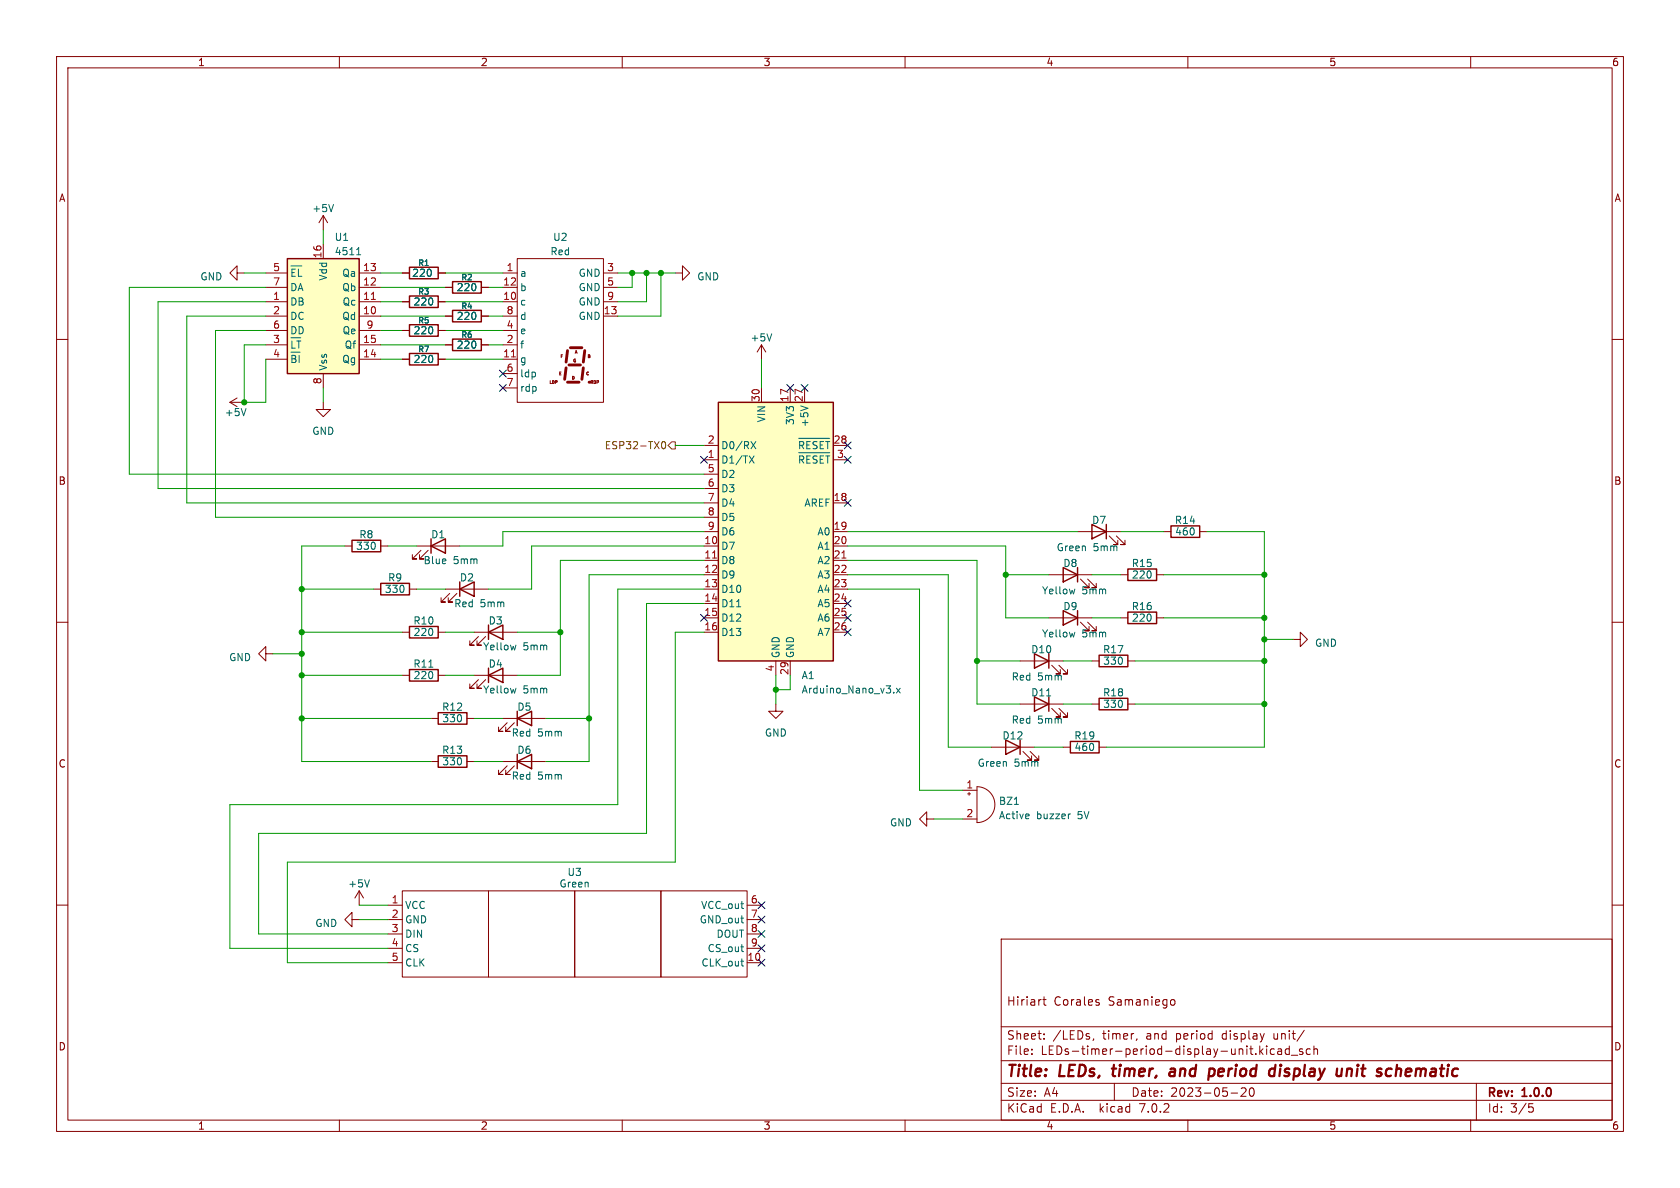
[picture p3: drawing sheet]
<svg xmlns="http://www.w3.org/2000/svg" width="297mm" height="210mm" viewBox="0 0 297 210" stroke-linecap="round" stroke-linejoin="round" font-family="sans-serif">
<g fill="none" stroke="#840000" stroke-width=".18">
<path d="M10 10h277v190h-277zM12 12h273v186h-273zM60 10v2M110 10v2M160 10v2M210 10v2M260 10v2M57.1 38.1l-.7 1.3M57.1 38.1v2.5M57.1 38.1l.8 1.3M10 60h2M41.9 48.3v-1.3l-1.3 1.3 1.3 1.2v-1.2h1.3"/>
<path d="M47 53.3h3.8M47 55.9h3.8M47 50.8h3.8M47 48.3h3.8M47 58.4h3.8M57.1 43.2v2.5M63.5 53.3h3.8M63.5 55.9h3.8M63.5 50.8h3.8M63.5 48.3h3.8M63.5 58.4h3.8M71.1 53.3h1.3"/>
<path d="M71.1 48.3h1.3M71.1 58.4h1.3M77.5 53.3h1.2M77.5 48.3h1.2M77.5 58.4h1.2M78.7 55.9h1.3M78.7 50.8h1.3M85.1 55.9h1.3M85.1 50.8h1.3M91.4 45.7h15.3v25.4h-15.3zM119.4 48.3h1.2v-1.3l1.3 1.3-1.3 1.2v-1.2M285 60h2"/>
<path d="M40.6 71.1l1.3 .8M40.6 71.1h2.6M41.9 70.4l-1.3 .7M47 63.5h3.8M47 61h3.8M57.1 71.1v1.3h1.3l-1.3 1.3-1.2-1.3h1.2M57.1 66v2.6M63.5 63.5h3.8M63.5 61h3.8M78.7 61h1.3M85.1 61h1.3M124.5 78.7h2.5"/>
<path d="M134.6 61l-.7 1.2M134.6 61v2.5M134.6 68.6v2.5M134.6 61l.8 1.2M139.7 68.6v2.5M142.2 68.6v2.5M147.3 78.7h2.6M61 96.5h1.2M67.3 96.5h1.3M73.7 96.5h7.6M74.4 97.3l-1.5 1.5h.8h-.8v-.8M75.7 97.3l-1.5 1.5h.7h-.7v-.8"/>
<path d="M124.5 94h2.5M124.5 96.5h2.5M124.5 81.3h2.5M124.5 99.1h2.5M124.5 88.9h2.5M124.5 83.8h2.5M124.5 86.4h2.5M124.5 91.4h2.5M147.3 94h2.6M147.3 96.5h2.6M147.3 81.3h2.6M147.3 99.1h2.6"/>
<path d="M147.3 88.9h2.6M190.5 94h7.6M196.1 94.7l1.5 1.6h-.8h.8v-.8M197.4 94.7l1.5 1.6h-.8h.8v-.8M205.7 94h1.3M212.1 94h1.3M10 110h2M47 115.6v-1.3l-1.3 1.3 1.3 1.2v-1.2h1.3M66 104.1h1.3M72.4 104.1h1.3M83.8 111.8h7.6M83.8 119.4h7.6"/>
<path d="M84.6 112.5l-1.5 1.5h.7h-.7v-.7M85.9 112.5l-1.6 1.5h.8h-.8v-.7M124.5 111.8h2.5M124.5 101.6h2.5M124.5 109.2h2.5M124.5 104.1h2.5M124.5 106.7h2.5M137.2 116.8v2.6M139.7 116.8v2.6M147.3 111.8h2.6M147.3 101.6h2.6M147.3 109.2h2.6"/>
<path d="M147.3 104.1h2.6M147.3 106.7h2.6M180.3 116.8h7.7M185.4 101.6h7.6M185.4 109.2h7.6M185.9 117.6l1.6 1.5h-.8h.8v-.7M187.2 117.6l1.5 1.5h-.7h.7v-.7M191 102.4l1.5 1.5h-.7h.7v-.8M191 110l1.5 1.5h-.7h.7v-.8M192.3 102.4l1.5 1.5h-.8h.8v-.8M192.3 110l1.5 1.5h-.8h.8v-.8M193 116.8h1.3"/>
<path d="M198.1 101.6h1.3M198.1 109.2h1.3M199.4 116.8h1.3M204.5 101.6h1.2M204.5 109.2h1.2M228.6 113h1.3v-1.2l1.2 1.2-1.2 1.3v-1.3M285 110h2M84.6 120.1l-1.5 1.6h.7h-.7v-.8M85.9 120.1l-1.6 1.6h.8h-.8v-.8M175.3 132.1h7.6M180.3 124.5h7.7M180.8 132.8l1.6 1.6h-.8h.8v-.8"/>
<path d="M182.1 132.8l1.5 1.6h-.7h.7v-.8M185.9 125.2l1.6 1.5h-.8h.8v-.7M187.2 125.2l1.5 1.5h-.7h.7v-.7M188 132.1h1.2M193 124.5h1.3M194.3 132.1h1.3M199.4 124.5h1.3M10 160h2M63.5 157.5l-.8 1.3M63.5 157.5v2.5M63.5 157.5l.8 1.3M285 160h2"/>
<path d="M62.2 162.6v-1.3l-1.2 1.3 1.2 1.2v-1.2h1.3M177 166h108v32h-108zM184.4 176.7h.5M184.6 176.2v1.3l.3 .2M194.1 177.2l.3 .2-.3 .3M194.1 176.7l.2 .1M207.1 176.8l.3-.1 .3 .3-.1 .6-.2 .1-.3-.1M60 198v2M110 198v2M160 198v2M177 194.5h108M177 191.5h108"/>
<path d="M177 187.5h108M177 181.5h108M182.4 186.3v.1M182.4 185.5v.1M184.6 183.6v.1M184.6 182.8v.1M193.4 183.6l-.2 .3M197 191.5v3M201 183.6l-.1 .3M210 198v2M217.6 193.2h1.2M219.6 192.3l-.2 .1"/>
<path d="M220 192.3l.3 .3-.1 .3-.8 .9h.9M221.2 192.3a.94 .94 0 0 0 0 1.5 .81 .81 0 0 0 .6-.6 .81 .81 0 0 0-.3-.8l-.1-.1M222.7 184.9v1.5M222.9 185.8l.4 .6M223.3 185.4l-.6 .6M223.5 182.7l-.4 1M223.9 184.9v.1M223.9 185.4v1M225.3 185.5l-.4-.1-.3 .3v.4l.1 .2h.6M225.9 185.5h.6l.1 .9M226.6 185.8h-.5a.29 .29 0 0 0-.2 .3 .29 .29 0 0 0 .2 .3l.5-.1M227.9 185.5l-.4-.1-.3 .3v.4l.2 .2h.5"/>
<path d="M227.9 184.9v1.5M228.3 186.5h1.1M230.3 185.5l-.4-.1-.2 .2 .1 .2 .5 .2v.3h-.6M230.6 182.1l-1.3 2M231.6 185.5l-.4-.1-.3 .3v.4l.2 .2h.5M232.3 185.5l.2-.1 .4 .1v.9M232.3 184.9v1.5M260 198v2M261 191.5v6.5M270.3 195.1h.7M270.4 195.7h.4l.3 .3-.2 .5-.5 .1"/>
</g>
<path d="M196.6 188.9h.7M196.9 188.2l-.1 1.9M207.5 188.9l-.6 .1M207.5 189.5h-.5a.4 .4 0 0 0-.3 .3 .4 .4 0 0 0 .3 .4h.4M214 188.9l.6 .1 .2 .3-.1 .6-.4 .3M225.2 188.9l.2 .1M225.5 188.2l-.3 2M238.2 188.9l-.2 1.3M238.8 188.9l-.6 .2M245.5 188.9l.5 .1M245.9 190.1l-.2 .1" fill="none" stroke="#840000" stroke-width=".4"/>
<g fill="none" stroke="#840000" stroke-width=".25">
<path d="M50.8 45.7h12.7v20.3h-12.7zM72.4 52.3h5.1v2.1h-5.1zM72.4 47.2h5.1v2.1h-5.1zM72.4 57.4h5.1v2h-5.1zM80 54.9h5.1v2h-5.1zM80 49.8h5.1v2h-5.1zM80 59.9h5.1v2.1h-5.1zM127 71.1h20.3v45.7h-20.3zM62.2 95.5h5.1v2h-5.1zM76.2 96.5l2.5-1.2v2.5zM76.2 95.3v2.5M193 92.7l2.6 1.3-2.6 1.3z"/>
<path d="M195.6 92.7v2.6M207 93h5.1v2h-5.1zM67.3 103.1h5.1v2.1h-5.1zM86.4 111.8l2.5-1.3v2.5zM86.4 119.4l2.5-1.3v2.6zM86.4 110.5v2.5M86.4 118.1v2.6M182.9 115.6l2.5 1.2-2.5 1.3zM185.4 115.6v2.5M188 100.3l2.5 1.3-2.5 1.3zM188 108l2.5 1.2-2.5 1.3zM190.5 100.3v2.6"/>
<path d="M190.5 108v2.5M194.3 115.8h5.1v2.1h-5.1zM199.4 100.6h5.1v2h-5.1zM199.4 108.2h5.1v2h-5.1zM177.8 130.8l2.5 1.3-2.5 1.3zM180.3 130.8v2.6M182.9 123.2l2.5 1.3-2.5 1.2zM185.4 123.2v2.5M189.2 131.1h5.1v2h-5.1zM194.3 123.4h5.1v2.1h-5.1z"/>
</g>
<g fill="none" stroke="#006464" stroke-width=".18">
<path d="M59 36.1l-.5 1.3M51.4 47h2M52.2 47.6h-.6v1.2M52.8 47.6v1.2M63 45h.8M63.3 43.9l.1-.1v1.2M136.4 59l-.4 1.3M43.5 72.2l-.4 1.3M51.6 60.3v1.2M51.6 62.8v1.3M52.5 60.3h.7M52.8 60.3v1.2"/>
<path d="M52.9 62.8v1.3M132.8 78.1l.8 1.2M133.6 78.1l-.8 1.2M141.2 77.5h5.5M141.6 71.7l1.2 .5M142.1 78.3l-.2-.2h-.5v1.2M143.2 78.1h-.6v1.2M144.5 78.1h-.5l-.3 .2M145.6 78.1h-.6v1.2M146 78.1h.7M146.3 78.1v1.2M132.5 80.6l.8 1.3"/>
<path d="M133.3 80.6l-.8 1.3M141.2 80h5.5M141.4 80.6v1.3M142.6 80.6v1.3M145 80.6v1.3M146.3 80.6v1.3M91.2 114l-.2 .9M190 104.1l-.2 .9M190 111.8l-.2 .8M91.2 121.7l-.2 .8M158 122.4v.1M158.5 121.7l.6 .8"/>
<path d="M159.1 121.7l-.6 .8M65.3 155.5l-.4 1.3"/>
</g>
<g fill="#ffffc2" stroke="#ffffc2" stroke-width=".18">
<path d="M127 71.1h20.3v45.7h-20.3z"/>
<path d="M50.8 45.7h12.7v20.3h-12.7z"/>
</g>
<path d="M65.6 52.9h.8M126 98.7h.7M148.8 98.7h.8" fill="none" stroke="#a90000" stroke-width=".18"/>
<path d="M100.1 65l-.3 2.1M100.3 67.6h2.1M100.3 62l-.2 2M100.6 64.5h2M100.8 61.5h2.1M103.1 65l-.2 2.1M103.4 62l-.3 2" fill="none" stroke="#840000" stroke-width=".51"/>
<circle cx="104.1" cy="67.6" r=".25" fill="#840000"/>
<g fill="none" stroke="#840000" stroke-width=".18">
<path d="M71.1 48.3h1.3M71.1 53.3h1.3M71.1 58.4h1.3M77.5 48.3h1.2M77.5 53.3h1.2M77.5 58.4h1.2M78.7 50.8h1.3M78.7 55.9h1.3M85.1 50.8h1.3M85.1 55.9h1.3M88.9 48.3h2.5M88.9 53.3h2.5"/>
<path d="M88.9 50.8h2.5M88.9 55.9h2.5M88.9 58.4h2.5M106.7 48.3h2.5M106.7 53.3h2.5M106.7 50.8h2.5M106.7 55.9h2.5M71.1 63.5h1.3M77.5 63.5h1.2M78.7 61h1.3M85.1 61h1.3M88.9 63.5h2.5"/>
<path d="M88.9 61h2.5M88.9 66h2.5M88.9 68.6h2.5M71.1 111.8h1.3M71.1 119.4h1.3M77.5 111.8h1.2M77.5 119.4h1.2M78.7 104.1h7.7M79.5 104.9l-1.5 1.5h.7h-.7v-.7M80.8 104.9l-1.6 1.5h.8h-.8v-.7M76.2 134.6h1.3M76.2 127h1.3"/>
<path d="M82.5 134.6h1.3M82.5 127h1.3M88.9 134.6h7.6M88.9 127h7.6M89.7 127.8l-1.6 1.5h.8h-.8v-.8M89.7 135.4l-1.6 1.5h.8h-.8v-.8M90.9 127.8l-1.5 1.5h.8h-.8v-.8M90.9 135.4l-1.5 1.5h.8h-.8v-.8M137.2 124.5v1.2h1.2l-1.2 1.3-1.3-1.3h1.3M170.2 139.7h2.5M172.7 139.1a3.2 3.2 0 0 1 3.2 3.1 3.2 3.2 0 0 1-3.2 3.2zM71.1 157.5h15.3v15.2h-15.3z"/>
<path d="M86.4 157.5h15.2v15.2h-15.2zM101.6 157.5h15.2v15.2h-15.2zM116.8 157.5h15.3v15.2h-15.3zM163.8 144.8v-1.3l-1.2 1.3 1.2 1.3v-1.3h1.3M170.2 144.8h2.5M171.1 140.3h.5M171.3 140.1v.5M68.6 160h2.5M68.6 170.2h2.5M68.6 162.6h2.5M68.6 165.1h2.5M68.6 167.6h2.5"/>
<path d="M132.1 160h2.5M132.1 170.2h2.5M132.1 162.6h2.5M132.1 165.1h2.5M132.1 167.6h2.5"/>
</g>
<path d="M90.4 63.1h.7" fill="none" stroke="#a90000" stroke-width=".18"/>
<path d="M72.4 62.5h5.1v2h-5.1zM72.4 110.7h5.1v2.1h-5.1zM72.4 118.4h5.1v2h-5.1zM81.3 104.1l2.5-1.2v2.5zM81.3 102.9v2.5M77.5 133.6h5v2h-5zM77.5 126h5v2h-5zM91.4 127l2.6-1.3v2.6zM91.4 134.6l2.6-1.2v2.5zM91.4 125.7v2.6M91.4 133.4v2.5" fill="none" stroke="#840000" stroke-width=".25"/>
<path d="M181.9 143.9v.3l-.6 .1M189.1 143.9h.1M131 169.9h.5M131.3 170.8h.2" fill="none" stroke="#006464" stroke-width=".18"/>
<path d="M117.1 78.2l.2-.1a.68 .68 0 0 1 .4 .6 .68 .68 0 0 1-.4 .6l-.2-.1-.1-.4zM118.7 78.1h.7v1.3h-.7l-.6-.7z" fill="none" stroke="#725600" stroke-width=".18"/>
<g fill="none" stroke="#009600" stroke-width=".18">
<path d="M43.2 48.3h3.8M47 50.8h-24.1v33h101.6M47 55.9h-14v33h91.5M47 53.3h-19.1v33.1h96.6M47 58.4h-8.9v33h86.4M57.1 40.6v2.6M67.3 48.3h3.8M67.3 50.8h11.4M67.3 55.9h11.4M67.3 53.3h3.8M67.3 58.4h3.8M78.7 48.3h10.2"/>
<path d="M78.7 53.3h10.2M78.7 58.4h10.2M86.4 50.8h2.5M86.4 55.9h2.5M109.2 48.3h10.2M111.8 48.3v2.5h-2.6M114.3 48.3v5h-5.1M116.8 48.3v7.6h-7.6M47 61h-3.8v10.1h3.8v-7.6M57.1 68.6v2.5M67.3 61h11.4M67.3 63.5h3.8"/>
<path d="M78.7 63.5h10.2M86.4 61h2.5M119.4 78.7h5.1M134.6 63.5v5.1M61 96.5h-7.7v38.1h22.9M68.6 96.5h5.1M124.5 94h-35.6v2.5h-7.6M124.5 99.1h-25.4v20.3h-7.7M124.5 96.5h-30.5v7.6h-7.6M149.9 94h40.6M149.9 99.1h22.8v25.4h7.6M149.9 96.5h27.9v12.7h7.6"/>
<path d="M198.1 94h7.6M213.4 94h10.1v38.1h-27.9M48.3 115.6h5M53.3 119.4h17.8M53.3 111.8h17.8M53.3 104.1h12.7M73.7 104.1h5M78.7 119.4h5.1M78.7 111.8h5.1M91.4 111.8h7.7M124.5 106.7h-10.2v40.6h-68.6v17.8h22.9M124.5 111.8h-5.1v40.6h-68.6v17.8h17.8"/>
<path d="M124.5 104.1h-15.3v38.1h-68.6v25.4h28M124.5 101.6h-20.4v33h-7.6M137.2 119.4v5.1M139.7 119.4v2.5h-2.5M149.9 104.1h12.7v35.6h7.6M149.9 101.6h17.7v30.5h7.7M172.7 116.8h7.6M177.8 101.6h7.6M188 116.8h5M193 101.6h5.1M193 109.2h5.1M200.7 116.8h22.8"/>
<path d="M205.7 101.6h17.8M205.7 109.2h17.8M223.5 113h5.1M53.3 127h22.9M83.8 134.6h5.1M83.8 127h5.1M96.5 127h7.6M182.9 132.1h5.1M188 124.5h5M200.7 124.5h22.8M165.1 144.8h5.1M63.5 162.6h5.1"/>
<path d="M63.5 160h5.1"/>
</g>
<g fill="none" stroke="#000084" stroke-width=".18">
<path d="M88.3 68l1.2 1.2M88.3 65.4l1.2 1.2M89.5 68l-1.2 1.2M89.5 65.4l-1.2 1.2M139.1 68l1.2 1.2M140.3 68l-1.2 1.2M141.6 68l1.2 1.2M142.8 68l-1.2 1.2M149.3 78.1l1.2 1.2M150.5 78.1l-1.2 1.2M123.9 80.7l1.2 1.2M125.1 80.7l-1.2 1.2"/>
<path d="M149.3 88.3l1.2 1.2M149.3 80.7l1.2 1.2M150.5 88.3l-1.2 1.2M150.5 80.7l-1.2 1.2M123.9 108.6l1.2 1.2M125.1 108.6l-1.2 1.2M149.3 106.1l1.2 1.2M149.3 108.6l1.2 1.2M149.3 111.2l1.2 1.2M150.5 106.1l-1.2 1.2M150.5 108.6l-1.2 1.2M150.5 111.2l-1.2 1.2"/>
<path d="M134 159.4l1.2 1.2M135.2 159.4l-1.2 1.2M134 167l1.2 1.2M134 169.6l1.2 1.2M134 164.5l1.2 1.2M134 162l1.2 1.2M135.2 167l-1.2 1.2M135.2 169.6l-1.2 1.2M135.2 164.5l-1.2 1.2M135.2 162l-1.2 1.2"/>
</g>
<g fill="#009600" stroke="#009600" stroke-width=".18">
<circle cx="223.5" cy="101.6" r=".46"/>
<circle cx="223.5" cy="109.2" r=".46"/>
<circle cx="223.5" cy="124.5" r=".46"/>
<circle cx="223.5" cy="116.8" r=".46"/>
<circle cx="177.8" cy="101.6" r=".46"/>
<circle cx="223.5" cy="113" r=".46"/>
<circle cx="116.8" cy="48.3" r=".46"/>
<circle cx="111.8" cy="48.3" r=".46"/>
<circle cx="114.3" cy="48.3" r=".46"/>
<circle cx="53.3" cy="119.4" r=".46"/>
<circle cx="53.3" cy="127" r=".46"/>
<circle cx="53.3" cy="115.6" r=".46"/>
<circle cx="53.3" cy="111.8" r=".46"/>
<circle cx="43.2" cy="71.1" r=".46"/>
<circle cx="53.3" cy="104.1" r=".46"/>
<circle cx="99.1" cy="111.8" r=".46"/>
<circle cx="104.1" cy="127" r=".46"/>
<circle cx="172.7" cy="116.8" r=".46"/>
<circle cx="137.2" cy="121.9" r=".46"/>
</g>
<g font-size="2.8" fill="#840000">
<text x="178" y="190.8">Title:</text>
<text x="187.4" y="190.8">LEDs,</text>
<text x="197.4" y="190.8">timer,</text>
<text x="208.1" y="190.8">and</text>
<text x="215.6" y="190.8">period</text>
<text x="226.9" y="190.8">display</text>
<text x="239.4" y="190.8">unit</text>
<text x="247.2" y="190.8">schematic</text>
</g>
<g font-size="2.1" fill="#840000">
<text x="178" y="177.9">Hiriart</text>
<text x="186.3" y="177.9">Corales</text>
<text x="195.9" y="177.9">Samaniego</text>
<text x="178" y="183.9">Sheet:</text>
<text x="186.2" y="183.9">/LEDs,</text>
<text x="194.9" y="183.9">timer,</text>
<text x="202.7" y="183.9">and</text>
<text x="208" y="183.9">period</text>
<text x="216.2" y="183.9">display</text>
<text x="225.3" y="183.9">unit/</text>
<text x="178" y="186.6">File:</text>
<text x="184" y="186.6">LEDs-timer-period-display-unit.kicad_sch</text>
<text x="178" y="196.8">KiCad</text>
<text x="178" y="194">Size:</text>
<text x="184.6" y="194">A4</text>
<text x="185.7" y="196.8">E.D.A.</text>
<text x="194.4" y="196.8">kicad</text>
<text x="200" y="194">Date:</text>
<text x="201.5" y="196.8">7.0.2</text>
<text x="206.9" y="194">2023-05-20</text>
<text x="263" y="194.2">Rev:</text>
<text x="263" y="196.8">Id:</text>
<text x="267" y="196.8">3/5</text>
<text x="269.2" y="194.2">1.0.0</text>
</g>
<g font-size="1.8" fill="#840000">
<text x="35" y="11.8">1</text>
<text x="85" y="11.8">2</text>
<text x="135" y="11.8">3</text>
<text x="185" y="11.8">4</text>
<text x="235" y="11.8">5</text>
<text x="285" y="11.8">6</text>
<text x="10.4" y="35.8">A</text>
<text x="285.4" y="35.8">A</text>
<text x="10.3" y="85.8">B</text>
<text x="285.3" y="85.8">B</text>
<text x="10.3" y="135.8">C</text>
<text x="285.3" y="135.8">C</text>
<text x="10.3" y="185.8">D</text>
<text x="285.3" y="185.8">D</text>
<text x="35" y="199.8">1</text>
<text x="85" y="199.8">2</text>
<text x="135" y="199.8">3</text>
<text x="185" y="199.8">4</text>
<text x="235" y="199.8">5</text>
<text x="285" y="199.8">6</text>
</g>
<g font-size="1.8" fill="#006464">
<text x="55.2" y="37.7">+5V</text>
<text x="59.1" y="42.7">U1</text>
<text x="59.1" y="45.3">4511</text>
<text x="97.2" y="45.3">Red</text>
<text x="97.7" y="42.7">U2</text>
<text x="35.4" y="49.7">GND</text>
<text x="51.3" y="49.7">~{EL}</text>
<text x="51.3" y="51.6">DA</text>
<text x="58" y="49.7" transform="rotate(-90 58 49.7)">Vdd</text>
<text x="60.4" y="51.6">Qb</text>
<text x="60.4" y="49.1">Qa</text>
<text x="72.8" y="49.1">220</text>
<text x="80.7" y="51.6">220</text>
<text x="91.9" y="49.1">a</text>
<text x="91.9" y="51.6">b</text>
<text x="102.2" y="49.1">GND</text>
<text x="102.2" y="51.6">GND</text>
<text x="123.2" y="49.7">GND</text>
<text x="51.3" y="54.2">DB</text>
<text x="51.3" y="56.7">DC</text>
<text x="51.3" y="59.2">DD</text>
<text x="60.4" y="56.7">Qd</text>
<text x="60.4" y="54.2">Qc</text>
<text x="60.4" y="59.2">Qe</text>
<text x="73.1" y="54.2">220</text>
<text x="73.1" y="59.2">220</text>
<text x="80.7" y="56.7">220</text>
<text x="91.9" y="54.2">c</text>
<text x="91.9" y="59.2">e</text>
<text x="91.9" y="56.7">d</text>
<text x="102.2" y="56.7">GND</text>
<text x="102.2" y="54.2">GND</text>
<text x="51.3" y="62.4">~{LT}</text>
<text x="51.3" y="64.9">~{BI}</text>
<text x="58" y="65.5" transform="rotate(-90 58 65.5)">Vss</text>
<text x="60.4" y="64.3">Qg</text>
<text x="60.8" y="61.8">Qf</text>
<text x="73.1" y="64.3">220</text>
<text x="80.7" y="61.8">220</text>
<text x="91.9" y="64.3">g</text>
<text x="91.9" y="61.8">f</text>
<text x="132.6" y="60.5">+5V</text>
<text x="91.9" y="66.9">ldp</text>
<text x="91.9" y="69.4">rdp</text>
<text x="39.7" y="73.7">+5V</text>
<text x="55.2" y="77">GND</text>
<text x="135.4" y="74.8" transform="rotate(-90 135.4 74.8)">VIN</text>
<text x="140.5" y="75.3" transform="rotate(-90 140.5 75.3)">3V3</text>
<text x="143.1" y="75.6" transform="rotate(-90 143.1 75.6)">+5V</text>
<text x="127.5" y="82.1">D1/TX</text>
<text x="127.5" y="79.6">D0/RX</text>
<text x="140.9" y="80.2">~{RESET}</text>
<text x="140.9" y="82.7">~{RESET}</text>
<text x="127.5" y="84.6">D2</text>
<text x="127.5" y="87.2">D3</text>
<text x="127.5" y="89.7">D4</text>
<text x="142.1" y="89.7">AREF</text>
<text x="63.5" y="95.3">R8</text>
<text x="76.2" y="95.3">D1</text>
<text x="127.5" y="92.3">D5</text>
<text x="127.5" y="94.8">D6</text>
<text x="144.4" y="94.8">A0</text>
<text x="193" y="92.8">D7</text>
<text x="207.6" y="92.8">R14</text>
<text x="207.7" y="94.8">460</text>
<text x="62.9" y="97.3">330</text>
<text x="74.8" y="99.9">Blue</text>
<text x="80.1" y="99.9">5mm</text>
<text x="127.5" y="97.3">D7</text>
<text x="127.5" y="99.9">D8</text>
<text x="144.4" y="97.3">A1</text>
<text x="144.4" y="99.9">A2</text>
<text x="186.7" y="97.6">Green</text>
<text x="187.9" y="100.4">D8</text>
<text x="193.2" y="97.6">5mm</text>
<text x="200" y="100.4">R15</text>
<text x="68" y="105">330</text>
<text x="68.5" y="102.9">R9</text>
<text x="80.2" y="107.5">Red</text>
<text x="81.2" y="102.9">D2</text>
<text x="84.8" y="107.5">5mm</text>
<text x="127.5" y="102.4">D9</text>
<text x="127.5" y="105">D10</text>
<text x="127.5" y="107.5">D11</text>
<text x="144.4" y="102.4">A3</text>
<text x="144.4" y="105">A4</text>
<text x="144.4" y="107.5">A5</text>
<text x="184.2" y="105.2">Yellow</text>
<text x="191.2" y="105.2">5mm</text>
<text x="200.1" y="102.4">220</text>
<text x="73" y="110.6">R10</text>
<text x="73.1" y="112.6">220</text>
<text x="86.3" y="110.6">D3</text>
<text x="127.5" y="110">D12</text>
<text x="127.5" y="112.6">D13</text>
<text x="144.4" y="110">A6</text>
<text x="144.4" y="112.6">A7</text>
<text x="184.2" y="112.8">Yellow</text>
<text x="187.9" y="108">D9</text>
<text x="191.2" y="112.8">5mm</text>
<text x="200" y="108">R16</text>
<text x="200.1" y="110">220</text>
<text x="40.4" y="117">GND</text>
<text x="73" y="118.2">R11</text>
<text x="85.3" y="115.1">Yellow</text>
<text x="86.3" y="118.2">D4</text>
<text x="92.4" y="115.1">5mm</text>
<text x="138" y="116.3" transform="rotate(-90 138 116.3)">GND</text>
<text x="140.5" y="116.3" transform="rotate(-90 140.5 116.3)">GND</text>
<text x="182.2" y="115.6">D10</text>
<text x="194.9" y="115.6">R17</text>
<text x="195" y="117.7">330</text>
<text x="232.4" y="114.5">GND</text>
<text x="73.1" y="120.2">220</text>
<text x="78.1" y="125.8">R12</text>
<text x="85.3" y="122.7">Yellow</text>
<text x="91.4" y="125.8">D5</text>
<text x="92.4" y="122.7">5mm</text>
<text x="141.7" y="120.2">A1</text>
<text x="141.7" y="122.7">Arduino_Nano_v3.x</text>
<text x="178.8" y="120.5">Red</text>
<text x="182.2" y="123.3">D11</text>
<text x="183.4" y="120.5">5mm</text>
<text x="194.9" y="123.3">R18</text>
<text x="195" y="125.3">330</text>
<text x="78.1" y="127.8">330</text>
<text x="90.4" y="130.4">Red</text>
<text x="95" y="130.4">5mm</text>
<text x="135.2" y="130.4">GND</text>
<text x="177.2" y="130.9">D12</text>
<text x="178.8" y="128.1">Red</text>
<text x="183.4" y="128.1">5mm</text>
<text x="189.9" y="130.9">R19</text>
<text x="78.1" y="133.4">R13</text>
<text x="78.1" y="135.4">330</text>
<text x="90.4" y="138">Red</text>
<text x="91.4" y="133.4">D6</text>
<text x="95" y="138">5mm</text>
<text x="172.8" y="135.7">Green</text>
<text x="179.2" y="135.7">5mm</text>
<text x="189.9" y="132.9">460</text>
<text x="176.5" y="142.4">BZ1</text>
<text x="157.3" y="146.2">GND</text>
<text x="176.5" y="145">Active</text>
<text x="183.2" y="145">buzzer</text>
<text x="190.5" y="145">5V</text>
<text x="100.3" y="155">U3</text>
<text x="61.5" y="157">+5V</text>
<text x="71.6" y="160.8">VCC</text>
<text x="98.8" y="157">Green</text>
<text x="123.8" y="160.8">VCC_out</text>
<text x="55.7" y="164">GND</text>
<text x="71.6" y="163.4">GND</text>
<text x="71.6" y="165.9">DIN</text>
<text x="123.6" y="163.4">GND_out</text>
<text x="126.5" y="165.9">DOUT</text>
<text x="71.6" y="168.5">CS</text>
<text x="71.6" y="171">CLK</text>
<text x="123.9" y="171">CLK_out</text>
<text x="125" y="168.5">CS_out</text>
</g>
<g font-size="1.8" fill="#a90000">
<text x="56.9" y="45.7" transform="rotate(-90 56.9 45.7)">16</text>
<text x="48.2" y="53.1">1</text>
<text x="48.2" y="48">5</text>
<text x="48.2" y="50.5">7</text>
<text x="64.1" y="53.1">11</text>
<text x="64.1" y="50.5">12</text>
<text x="64.1" y="48">13</text>
<text x="88.9" y="53.1">10</text>
<text x="88.9" y="50.5">12</text>
<text x="89.5" y="48">1</text>
<text x="107.3" y="48">3</text>
<text x="107.3" y="50.5">5</text>
<text x="107.3" y="53.1">9</text>
<text x="48.2" y="55.6">2</text>
<text x="48.2" y="58.2">6</text>
<text x="64.1" y="55.6">10</text>
<text x="64.7" y="58.2">9</text>
<text x="89.5" y="58.2">4</text>
<text x="89.5" y="55.6">8</text>
<text x="106.7" y="55.6">13</text>
<text x="48.2" y="60.7">3</text>
<text x="48.2" y="63.2">4</text>
<text x="64.1" y="63.2">14</text>
<text x="64.1" y="60.7">15</text>
<text x="88.9" y="63.2">11</text>
<text x="89.5" y="60.7">2</text>
<text x="89.5" y="65.8">6</text>
<text x="56.9" y="68" transform="rotate(-90 56.9 68)">8</text>
<text x="89.5" y="68.3">7</text>
<text x="134.4" y="71.1" transform="rotate(-90 134.4 71.1)">30</text>
<text x="139.4" y="71.1" transform="rotate(-90 139.4 71.1)">17</text>
<text x="142" y="71.1" transform="rotate(-90 142 71.1)">27</text>
<text x="125.1" y="81">1</text>
<text x="125.1" y="78.5">2</text>
<text x="125.1" y="83.6">5</text>
<text x="147.3" y="78.5">28</text>
<text x="147.9" y="81">3</text>
<text x="125.1" y="86.1">6</text>
<text x="125.1" y="88.6">7</text>
<text x="147.3" y="88.6">18</text>
<text x="125.1" y="91.2">8</text>
<text x="125.1" y="93.7">9</text>
<text x="147.3" y="93.7">19</text>
<text x="124.5" y="96.3">10</text>
<text x="124.5" y="98.8">11</text>
<text x="124.5" y="101.3">12</text>
<text x="147.3" y="96.3">20</text>
<text x="147.3" y="98.8">21</text>
<text x="147.3" y="101.3">22</text>
<text x="124.5" y="103.9">13</text>
<text x="124.5" y="106.4">14</text>
<text x="147.3" y="103.9">23</text>
<text x="147.3" y="106.4">24</text>
<text x="124.5" y="109">15</text>
<text x="124.5" y="111.5">16</text>
<text x="147.3" y="109">25</text>
<text x="147.3" y="111.5">26</text>
<text x="136.9" y="118.8" transform="rotate(-90 136.9 118.8)">4</text>
<text x="139.4" y="119.4" transform="rotate(-90 139.4 119.4)">29</text>
<text x="170.8" y="139.4">1</text>
<text x="170.8" y="144.5">2</text>
<text x="69.2" y="159.8">1</text>
<text x="132.7" y="159.8">6</text>
<text x="69.2" y="162.3">2</text>
<text x="69.2" y="164.8">3</text>
<text x="69.2" y="167.4">4</text>
<text x="132.7" y="162.3">7</text>
<text x="132.7" y="164.8">8</text>
<text x="132.7" y="167.4">9</text>
<text x="69.2" y="169.9">5</text>
<text x="132.1" y="169.9">10</text>
</g>
<text font-size="1.8" fill="#725600" x="106.8" y="79.6">ESP32-TX0</text>
<g font-size="1.4" fill="#006464">
<text x="73.9" y="47.2">R1</text>
<text x="73.9" y="52.3">R3</text>
<text x="81.5" y="49.7">R2</text>
<text x="73.9" y="57.3">R5</text>
<text x="81.5" y="54.8">R4</text>
<text x="81.5" y="59.9">R6</text>
<text x="73.9" y="62.4">R7</text>
</g>
<g font-size=".7" fill="#840000">
<text x="99" y="63.4">F</text>
<text x="101.2" y="64.2">G</text>
<text x="101.5" y="62.7">A</text>
<text x="103.7" y="63.4">B</text>
<text x="97" y="68">LDP</text>
<text x="98.7" y="66.5">E</text>
<text x="101" y="67.2">D</text>
<text x="103.5" y="66.5">C</text>
<text x="104.3" y="68">RDP</text>
</g>
</svg>
